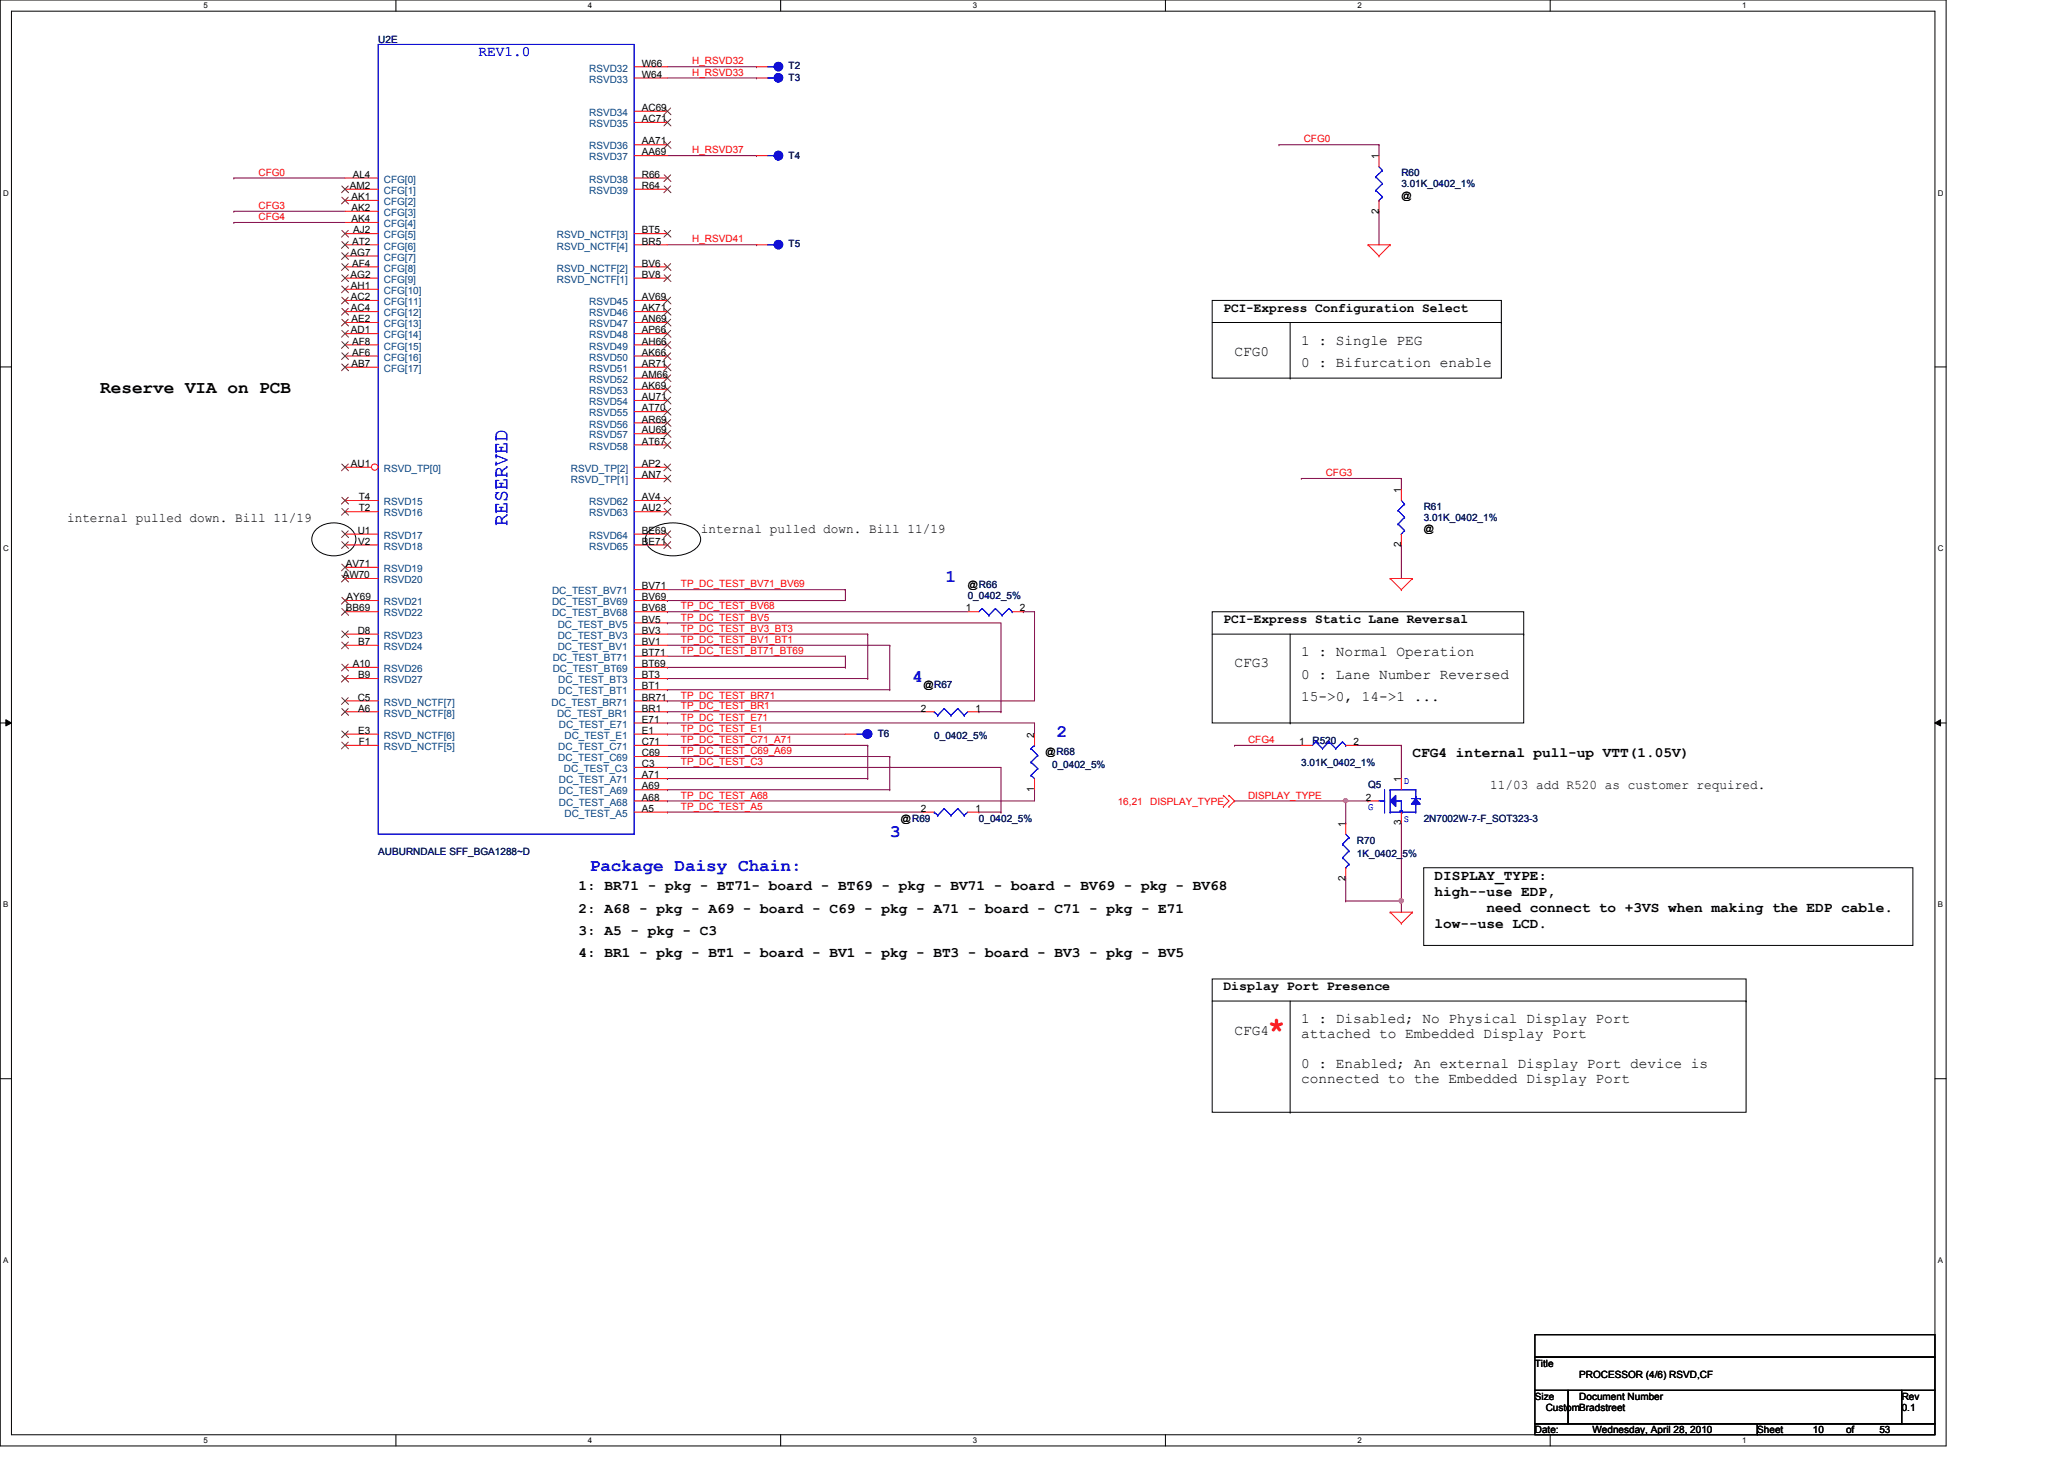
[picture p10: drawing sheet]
<svg xmlns="http://www.w3.org/2000/svg" width="297mm" height="210mm" viewBox="0 0 297 210" stroke-linecap="round" stroke-linejoin="round" font-family="sans-serif">
<path d="M0 0h280.1v208h-280.1zM1.6 1.6h276.9v204.8h-276.9z" fill="none" stroke="#000" stroke-width=".14"/>
<g fill="#fff">
<path d="M29.3 .2h.6v1.2h-.6z"/>
<path d="M29.3 206.6h.6v1.2h-.6z"/>
</g>
<path d="M57 0v1.6M57 206.4v1.6" fill="none" stroke="#000" stroke-width=".14"/>
<g fill="#fff">
<path d="M84.6 .2h.6v1.2h-.6z"/>
<path d="M84.6 206.6h.6v1.2h-.6z"/>
</g>
<path d="M112.3 0v1.6M112.3 206.4v1.6" fill="none" stroke="#000" stroke-width=".14"/>
<g fill="#fff">
<path d="M140 .2h.6v1.2h-.6z"/>
<path d="M140 206.6h.6v1.2h-.6z"/>
</g>
<path d="M167.7 0v1.6M167.7 206.4v1.6" fill="none" stroke="#000" stroke-width=".14"/>
<g fill="#fff">
<path d="M195.4 .2h.6v1.2h-.6z"/>
<path d="M195.4 206.6h.6v1.2h-.6z"/>
</g>
<path d="M223.1 0v1.6M223.1 206.4v1.6" fill="none" stroke="#000" stroke-width=".14"/>
<g fill="#fff">
<path d="M250.7 .2h.6v1.2h-.6z"/>
<path d="M250.7 206.6h.6v1.2h-.6z"/>
<path d="M.5 27.2h.7v1.2h-.7z"/>
<path d="M278.9 27.2h.8v1.2h-.8z"/>
<path d="M.5 78.4h.7v1.1h-.7z"/>
<path d="M278.9 78.4h.8v1.1h-.8z"/>
</g>
<path d="M0 52.8h1.6M278.5 52.8h1.6" fill="none" stroke="#000" stroke-width=".14"/>
<g fill="#fff">
<path d="M.5 129.6h.7v1.2h-.7z"/>
<path d="M278.9 129.6h.7v1.2h-.7z"/>
</g>
<path d="M0 104h1.6M.8 103.5l.8 .5-.8 .4zM278.5 104l.8-.5v.9zM278.5 104h1.6" fill="none" stroke="#000" stroke-width=".14"/>
<path d="M.8 103.5l.8 .5-.8 .4zM278.5 104l.8-.5v.9z" fill="#000"/>
<g fill="#fff">
<path d="M.5 180.8h.7v1.1h-.7z"/>
<path d="M278.9 180.8h.7v1.1h-.7z"/>
</g>
<path d="M0 155.2h1.6M278.5 155.2h1.6" fill="none" stroke="#000" stroke-width=".14"/>
<g fill="none" stroke="#800040" stroke-width=".14">
<path d="M96.1 9.6h12.8M96.1 11.2h12.8M108.9 9.6h.1M108.9 11.2h.1M33.7 25.6h.1M33.7 30.4h.1M33.7 32h.1M33.7 25.6h16M33.7 30.4h16M33.7 32h16M96.1 22.4h12.8M96.1 35.2h12.8"/>
<path d="M108.9 22.4h.1M108.9 35.2h.1M184.1 20.8h.1M184.1 20.8h14.4M198.5 30.4h.1M198.5 20.8h.1M198.5 20.8v1.6M198.5 30.4v4.8M187.3 68.8h.1M187.3 68.8h14.4M201.7 78.4h.1M201.7 68.8h.1"/>
<path d="M201.7 68.8v1.6M201.7 78.4v4.8M96.1 99.2h.1M96.1 89.6h.1M96.1 96h.1M96.1 97.6h.1M96.1 88h.1M96.1 86.4h.1M96.1 99.2h32M96.1 89.6h48v12.8M96.1 94.4h25.6M96.1 91.2h28.8"/>
<path d="M96.1 96h25.6M96.1 97.6h28.8M96.1 88h43.2M96.1 84.8h25.6M96.1 92.8h32M121.7 94.4h.1M121.7 96h.1M121.7 84.8h.1M121.7 84.8v1.6h-25.6M121.7 94.4v1.6M124.9 91.2h.1M124.9 97.6h.1"/>
<path d="M124.9 91.2v6.4M128.1 99.2h.1M128.1 92.8h.1M128.1 92.8v6.4M147.3 88h.1M147.3 88h1.6M148.9 88h.1M148.9 88v12.8h-52.8M96.1 110.4h.1M96.1 112h.1M96.1 102.4h.1M96.1 115.2h.1"/>
<path d="M96.1 104h.1M96.1 116.8h.1M96.1 113.6h.1M96.1 105.6h.1M96.1 100.8h.1M96.1 110.4h48v6.4M96.1 116.8h36.8M96.1 107.2h28.8M96.1 104h52.8v1.6M96.1 112h28.8M96.1 102.4h36.8M96.1 108.8h32"/>
<path d="M96.1 113.6h32M96.1 105.6h25.6M124.9 107.2h.1M124.9 112h.1M124.9 107.2v4.8M128.1 108.8h.1M128.1 113.6h.1M128.1 108.8v4.8M140.9 116.8h.1M140.9 102.4h.1M140.9 116.8h3.2M140.9 102.4h3.2"/>
<path d="M144.1 116.8h.1M144.1 102.4h.1M148.9 105.6h.1M148.9 113.6h.1M148.9 113.6v1.6h-52.8M177.7 107.2h.1M177.7 107.2h9.6M193.7 115.2h3.2M196.9 115.2h.1M201.7 129.6h.1M201.7 129.6v1.6"/>
</g>
<circle cx="193.7" cy="115.2" r=".31" fill="#f0f"/>
<circle cx="193.7" cy="115.2" r=".31" fill="none" stroke="#f0f" stroke-width=".14"/>
<path d="M193.7 118.4h.1M193.7 115.2v3.2M193.7 129.6h.1M193.7 126.4v3.2M193.7 129.6h8M201.7 129.6h.1" fill="none" stroke="#800040" stroke-width=".14"/>
<circle cx="201.6" cy="129.6" r=".32" fill="#f0f"/>
<circle cx="201.6" cy="129.6" r=".32" fill="none" stroke="#f0f" stroke-width=".14"/>
<path d="M177.7 115.2h.1M177.7 115.2h16M195.3 107.2h6.4M201.7 118.4h.1M201.7 107.2h.1M201.7 107.2v4.8M201.7 118.4v11.2" fill="none" stroke="#800040" stroke-width=".14"/>
<g fill="none" stroke="#f00" stroke-width=".14">
<path d="M196.9 35.2h.1M196.9 35.2h3.2M196.9 35.2l1.6 1.6M198.5 36.8h.1M200.1 35.2h.1M200.1 35.2l-1.6 1.6M200.1 83.2h.1M200.1 83.2h3.2M200.1 83.2l1.6 1.6M201.7 84.8h.1M203.3 83.2h.1M203.3 83.2l-1.6 1.6"/>
<path d="M132.9 102.4h1.5M139.3 102.4h1.6M148.9 105.6v1.6M148.9 112v1.6M176.1 116h.1M176.1 114.4h.1M176.1 114.4l.8 .8-.8 .8M176.9 114.4h.1M176.9 116h.1M176.9 114.4l.8 .8-.8 .8M200.1 131.2h.1M200.1 131.2h3.2"/>
<path d="M200.1 131.2l1.6 1.6M201.7 132.8h.1M203.3 131.2h.1M203.3 131.2l-1.6 1.6"/>
</g>
<g fill="none" stroke="#000" stroke-width=".14">
<path d="M174.5 43.2h41.6v11.2h-41.6zM174.5 46.4h41.6M185.7 54.4h.1M185.7 46.4v8M216.1 46.4h.1M45.6 76.1a3.8 3.8 0 0 1 5.3 .5 1.99 1.99 0 0 1-.9 2.8 3.7 3.7 0 0 1-4.8-.8 1.89 1.89 0 0 1 .4-2.5zM93.6 76.3a5.7 5.7 0 0 1 6.5 0 1.6 1.6 0 0 1 0 2.6 5.6 5.6 0 0 1-6.5 0 1.62 1.62 0 0 1 0-2.6zM174.5 88h44.8v16h-44.8zM174.5 91.2h44.8M185.7 91.2v12.8M219.3 91.2h.1M185.7 104h.1"/>
<path d="M204.9 124.8h70.4v11.2h-70.4zM174.5 140.8h76.8v19.2h-76.8zM174.5 144h76.8M185.7 144v16M251.3 144h.1M185.7 160h.1M220.9 192h57.6v3.2h-57.6zM220.9 195.2h57.6v4.8h-57.6zM220.9 200h4.8v4.9h-4.8zM220.9 204.9h32v1.5h-32zM225.7 200h48v4.9h-48zM252.9 204.9h25.6v1.5h-25.6z"/>
<path d="M273.7 200h4.8v4.9h-4.8z"/>
</g>
<g fill="none" stroke="#00f" stroke-width=".14">
<path d="M134.4 102.4h.1M134.4 102.4l.6 .5M135 102.9h.1M135.9 101.9h.1M135.9 101.9l1 1M135.9 101.9l-.9 1M136.9 102.9h.1M137.8 101.9h.1M137.8 101.9l1 1M137.8 101.9l-.9 1M138.8 102.9h.1M139.3 102.4l-.5 .5"/>
<path d="M148.4 111.5h.1M148.4 109.6h.1M148.4 107.7h.1M148.4 111.5l.5 .5M148.4 109.6l.9 1M148.4 107.7l.9 1M148.9 107.2h.1M148.9 107.2l-.5 .5M149.3 110.6h.1M149.3 108.7h.1M149.3 110.6l-.9 .9M149.3 108.7l-.9 .9"/>
</g>
<circle cx="112" cy="35.2" r=".62" fill="#00f"/>
<g fill="none" stroke="#00f" stroke-width=".14">
<path d="M110.4 35.2h1M111.4 35.2h.1"/>
<circle cx="112" cy="35.2" r=".62"/>
</g>
<circle cx="112" cy="35.2" r=".62" fill="#00f"/>
<g fill="none" stroke="#00f" stroke-width=".14">
<path d="M110.4 35.2h1M111.4 35.2h.1"/>
<circle cx="112" cy="35.2" r=".62"/>
</g>
<path d="M108.9 35.2h1.5" fill="none" stroke="#f00" stroke-width=".14"/>
<circle cx="112" cy="22.4" r=".63" fill="#00f"/>
<g fill="none" stroke="#00f" stroke-width=".14">
<path d="M110.4 22.4h1M111.4 22.4h.1"/>
<circle cx="112" cy="22.4" r=".63"/>
</g>
<circle cx="112" cy="22.4" r=".63" fill="#00f"/>
<g fill="none" stroke="#00f" stroke-width=".14">
<path d="M110.4 22.4h1M111.4 22.4h.1"/>
<circle cx="112" cy="22.4" r=".63"/>
</g>
<path d="M108.9 22.4h1.5" fill="none" stroke="#f00" stroke-width=".14"/>
<circle cx="124.8" cy="105.6" r=".63" fill="#00f"/>
<g fill="none" stroke="#00f" stroke-width=".14">
<path d="M123.3 105.6h.9M124.2 105.6h.1"/>
<circle cx="124.8" cy="105.6" r=".63"/>
</g>
<circle cx="124.8" cy="105.6" r=".63" fill="#00f"/>
<g fill="none" stroke="#00f" stroke-width=".14">
<path d="M123.3 105.6h.9M124.2 105.6h.1M193.2 121.5h.1M193.2 123.4h.1M193.2 121.5l.9 .9M193.2 123.4l.9 .9M193.7 124.8h.1M193.7 120l.4 .5M194.1 120.5h.1M194.1 122.4h.1M194.1 124.3h.1M194.1 120.5l-.9 1"/>
<path d="M194.1 122.4l-.9 1M194.1 124.3l-.4 .5"/>
<circle cx="124.8" cy="105.6" r=".63"/>
</g>
<path d="M121.7 105.6h1.6M193.7 118.4v1.6M193.7 124.8v1.6" fill="none" stroke="#f00" stroke-width=".14"/>
<circle cx="112" cy="9.6" r=".62" fill="#00f"/>
<g fill="none" stroke="#00f" stroke-width=".14">
<path d="M110.4 9.6h1M111.4 9.6h.1"/>
<circle cx="112" cy="9.6" r=".62"/>
</g>
<circle cx="112" cy="9.6" r=".62" fill="#00f"/>
<g fill="none" stroke="#00f" stroke-width=".14">
<path d="M110.4 9.6h1M111.4 9.6h.1"/>
<circle cx="112" cy="9.6" r=".62"/>
</g>
<path d="M108.9 9.6h1.5" fill="none" stroke="#f00" stroke-width=".14"/>
<circle cx="112" cy="11.2" r=".62" fill="#00f"/>
<g fill="none" stroke="#00f" stroke-width=".14">
<path d="M110.4 11.2h1M111.4 11.2h.1"/>
<circle cx="112" cy="11.2" r=".62"/>
</g>
<circle cx="112" cy="11.2" r=".62" fill="#00f"/>
<g fill="none" stroke="#00f" stroke-width=".14">
<path d="M54.4 6.4h36.9v113.6h-36.9zM110.4 11.2h1M111.4 11.2h.1M198 25.4h.1M198 27.4h.1M198 25.4l1 1M198 27.4l1 .9M198.5 28.8h.1M198.5 24l.5 .5M199 24.5h.1M199 26.4h.1M199 28.3h.1"/>
<path d="M199 24.5l-1 .9M199 26.4l-1 1M199 28.3l-.5 .5M141.3 87.5h.1M141.3 87.5l-.4 .5M141.3 87.5l1 1M142.3 88.5h.1M143.3 87.5h.1M143.3 87.5l-1 1M143.3 87.5l.9 1M144.2 88.5h.1M145.2 87.5h.1"/>
<path d="M145.2 87.5l-1 1M145.2 87.5l.5 .5M145.7 88h.1"/>
<circle cx="112" cy="11.2" r=".62"/>
</g>
<g fill="none" stroke="#f00" stroke-width=".14">
<path d="M91.3 16h4.8M91.3 17.6h4.8M108.9 11.2h1.5M49.7 25.6h4.7M49.7 27.2h4.7M49.7 28.8h4.7M49.7 30.4h4.7M49.7 32h4.7M49.7 33.6h4.7M49.7 35.2h4.7M49.7 36.8h4.7M49.7 38.4h4.7"/>
<path d="M91.3 25.6h4.8M91.3 27.2h4.8M91.3 33.6h4.8M91.3 35.2h4.8M91.3 38.4h4.8M198.5 22.4v1.6M198.5 28.8v1.6M49.7 40h4.7M49.7 41.6h4.7M49.7 43.2h4.7M49.7 44.8h4.7M49.7 46.4h4.7"/>
<path d="M49.7 48h4.7M49.7 49.6h4.7M49.7 51.2h4.7M49.7 52.8h4.7M91.3 40h4.8M139.3 88h1.6M145.7 88h1.6"/>
</g>
<g fill="none" stroke="#804000" stroke-width=".14">
<path d="M95.6 15.5l1 1M95.6 17.1l1 1M96.5 15.5l-1 1M96.5 17.1l-1 1M49.2 26.8l1 .9M49.2 28.4l1 .9M49.2 33.1l1 1M49.2 34.8l1 .9M49.2 36.4l1 .9M49.2 37.9l1 1M49.2 39.5l1 1M50.1 26.8l-1 .9"/>
<path d="M50.1 28.4l-1 .9M50.1 33.1l-1 1M50.1 34.8l-1 .9M50.1 36.4l-1 .9M50.1 37.9l-1 1M50.1 39.5l-1 1M95.6 25.1l1 1M95.6 37.9l1 1M95.6 26.8l1 .9M95.6 33.1l1 1M95.6 39.5l1 1M96.5 25.1l-1 1"/>
<path d="M96.5 37.9l-1 1M96.5 26.8l-1 .9M96.5 33.1l-1 1M96.5 39.5l-1 1M49.2 41.1l1 1M49.2 42.8l1 .9M49.2 44.4l1 .9M49.2 45.9l1 1M49.2 47.5l1 1M49.2 49.1l1 1M49.2 50.8l1 .9M49.2 52.4l1 .9"/>
<path d="M50.1 41.1l-1 1M50.1 42.8l-1 .9M50.1 44.4l-1 .9M50.1 45.9l-1 1M50.1 47.5l-1 1M50.1 49.1l-1 1M50.1 50.8l-1 .9M50.1 52.4l-1 .9"/>
</g>
<circle cx="53.9" cy="67.2" r=".46" fill="#fff"/>
<g fill="none" stroke="#f00" stroke-width=".14">
<path d="M91.3 9.6h4.8M91.3 11.2h4.8M91.3 20.8h4.8M91.3 22.4h4.8M91.3 43.2h4.8M91.3 44.8h4.8M91.3 46.4h4.8M91.3 48h4.8M91.3 49.6h4.8M91.3 51.2h4.8M91.3 52.8h4.8M91.3 54.4h4.8"/>
<path d="M91.3 56h4.8M91.3 57.6h4.8M91.3 59.2h4.8M49.7 67.2h3.8M49.7 72h4.7M49.7 73.6h4.7M49.7 76.8h4.7M49.7 78.4h4.7M91.3 67.2h4.8M91.3 60.8h4.8M91.3 62.4h4.8M91.3 64h4.8"/>
<path d="M91.3 72h4.8M91.3 73.6h4.8M91.3 76.8h4.8M91.3 78.4h4.8M91.3 68.8h4.8M49.7 97.6h4.7M49.7 96h4.7M49.7 83.2h4.7M49.7 81.6h4.7M49.7 88h4.7M49.7 86.4h4.7M49.7 91.2h4.7"/>
<path d="M49.7 92.8h4.7M91.3 97.6h4.8M91.3 96h4.8M91.3 88h4.8M91.3 86.4h4.8M91.3 91.2h4.8M91.3 92.8h4.8M91.3 99.2h4.8M91.3 89.6h4.8M91.3 94.4h4.8M91.3 84.8h4.8M49.7 105.6h4.7"/>
<path d="M49.7 107.2h4.7M49.7 100.8h4.7M49.7 102.4h4.7M91.3 105.6h4.8M91.3 107.2h4.8M91.3 100.8h4.8M91.3 102.4h4.8M91.3 104h4.8M91.3 108.8h4.8M91.3 110.4h4.8M91.3 112h4.8M91.3 113.6h4.8"/>
<path d="M91.3 115.2h4.8M91.3 116.8h4.8M187.3 107.2h1.6M193.7 107.2h1.6"/>
<circle cx="53.9" cy="67.2" r=".46"/>
</g>
<g fill="none" stroke="#804000" stroke-width=".14">
<path d="M95.6 20.4l1 .9M96.5 20.4l-1 .9M95.6 42.8l1 .9M95.6 44.4l1 .9M95.6 45.9l1 1M95.6 47.5l1 1M95.6 49.1l1 1M95.6 50.8l1 .9M95.6 52.4l1 .9M95.6 53.9l1 1M95.6 55.5l1 1M95.6 57.1l1 1"/>
<path d="M95.6 58.8l1 .9M96.5 42.8l-1 .9M96.5 44.4l-1 .9M96.5 45.9l-1 1M96.5 47.5l-1 1M96.5 49.1l-1 1M96.5 50.8l-1 .9M96.5 52.4l-1 .9M96.5 53.9l-1 1M96.5 55.5l-1 1M96.5 57.1l-1 1M96.5 58.8l-1 .9"/>
<path d="M49.2 66.8l1 .9M49.2 73.2l1 .9M49.2 71.5l1 1M49.2 76.4l1 .9M49.2 77.9l1 1M50.1 66.8l-1 .9M50.1 73.2l-1 .9M50.1 71.5l-1 1M50.1 76.4l-1 .9M50.1 77.9l-1 1M95.6 60.4l1 .9M95.6 61.9l1 1"/>
<path d="M95.6 63.5l1 1M95.6 71.5l1 1M95.6 73.2l1 .9M95.6 68.4l1 .9M95.6 66.8l1 .9M95.6 76.4l1 .9M95.6 77.9l1 1M96.5 60.4l-1 .9M96.5 61.9l-1 1M96.5 63.5l-1 1M96.5 71.5l-1 1M96.5 73.2l-1 .9"/>
<path d="M96.5 68.4l-1 .9M96.5 66.8l-1 .9M96.5 76.4l-1 .9M96.5 77.9l-1 1M49.2 97.2l1 .9M49.2 95.5l1 1M49.2 82.8l1 .9M49.2 81.2l1 .9M49.2 87.5l1 1M49.2 85.9l1 1M49.2 90.8l1 .9M49.2 92.4l1 .9"/>
<path d="M50.1 90.8l-1 .9M50.1 92.4l-1 .9M50.1 95.5l-1 1M50.1 97.2l-1 .9M50.1 82.8l-1 .9M50.1 81.2l-1 .9M50.1 87.5l-1 1M50.1 85.9l-1 1M49.2 105.2l1 .9M49.2 106.8l1 .9M49.2 100.4l1 .9M49.2 101.9l1 1"/>
<path d="M50.1 106.8l-1 .9M50.1 105.2l-1 .9M50.1 100.4l-1 .9M50.1 101.9l-1 1"/>
</g>
<path d="M189.4 106.7h.1M189.4 106.7l-.5 .5M189.4 106.7l.9 1M190.3 107.7h.1M191.3 106.7h.1M191.3 106.7l-1 1M191.3 106.7l.9 1M192.2 107.7h.1M193.2 106.7h.1M193.2 106.7l-1 1M193.2 106.7l.5 .5M193.7 107.2h.1" fill="none" stroke="#00f" stroke-width=".14"/>
<path d="M200.1 115.2l.8-.8v1.6z" fill="#00f"/>
<path d="M200.1 115.2l.8-.8v1.6z" fill="none" stroke="#00f" stroke-width=".14"/>
<path d="M203.7 114.9l.7 .8h-1.3z" fill="#00f"/>
<g fill="none" stroke="#00f" stroke-width=".14">
<path d="M198.5 115.2h.8M199.3 115.2h.1M199.3 116.8h.1M199.3 113.6v3.2M200.1 113.6h.1M200.1 116.8h.1M200.1 113.6h3.6M200.1 113.6v3.2M200.1 116.8h3.6M200.9 115.2h.1M200.9 115.2h.8M201.5 116.7h.1"/>
<path d="M201.5 116.7v.1M201.5 116.7h.3M201.7 116.8h.1M201.7 115.2h.1M201.7 115.2v1.6M201.8 116.7h.1M201.8 116.8h.1M201.8 116.7v.1M203.1 114.9h1.3M203.7 114.9l.7 .8h-1.3zM203.7 113.6h.1M203.7 114.6h.1"/>
<path d="M203.7 116.8h.1M203.7 115.7h.1M203.7 113.6v1.3M203.7 115.7v1.1M204.4 114.9h.1"/>
</g>
<path d="M200.1 115.2l.8-.8v1.6z" fill="#00f"/>
<path d="M200.1 115.2l.8-.8v1.6z" fill="none" stroke="#00f" stroke-width=".14"/>
<path d="M203.7 114.9l.7 .8h-1.3z" fill="#00f"/>
<g fill="none" stroke="#00f" stroke-width=".14">
<path d="M201.2 73.4h.1M201.2 75.4h.1M201.2 73.4l.9 1M201.2 75.4l.9 .9M201.7 76.8h.1M201.7 72l.4 .5M202.1 72.5h.1M202.1 74.4h.1M202.1 76.3h.1M202.1 72.5l-.9 .9M202.1 74.4l-.9 1M202.1 76.3l-.4 .5"/>
<path d="M134.4 116.8h.1M134.4 116.8l.6 .5M135 117.3h.1M135.9 116.3h.1M135.9 116.3l1 1M135.9 116.3l-.9 1M136.9 117.3h.1M137.8 116.3h.1M137.8 116.3l1 1M137.8 116.3l-.9 1M138.8 117.3h.1M139.3 116.8l-.5 .5"/>
<path d="M198.5 115.2h.8M199.3 115.2h.1M199.3 116.8h.1M199.3 113.6v3.2M200.1 113.6h.1M200.1 116.8h.1M200.1 113.6h3.6M200.1 113.6v3.2M200.1 116.8h3.6M200.9 115.2h.1M200.9 115.2h.8M201.5 116.7h.1"/>
<path d="M201.5 116.7v.1M201.5 116.7h.3M201.7 116.8h.1M201.7 115.2h.1M201.7 115.2v1.6M201.8 116.7h.1M201.8 116.8h.1M201.8 116.7v.1M203.1 114.9h1.3M203.7 114.9l.7 .8h-1.3zM203.7 113.6h.1M203.7 114.6h.1"/>
<path d="M203.7 116.8h.1M203.7 115.7h.1M203.7 113.6v1.3M203.7 115.7v1.1M204.4 114.9h.1"/>
</g>
<path d="M201.7 70.4v1.6M201.7 76.8v1.6M132.9 116.8h1.5M139.3 116.8h1.6M196.9 115.2h1.6M201.7 112v1.6M201.7 116.8v1.6" fill="none" stroke="#f00" stroke-width=".14"/>
<circle cx="193.7" cy="115.2" r=".31" fill="#f0f"/>
<circle cx="193.7" cy="115.2" r=".31" fill="none" stroke="#f0f" stroke-width=".14"/>
<circle cx="201.6" cy="129.6" r=".32" fill="#f0f"/>
<circle cx="201.6" cy="129.6" r=".32" fill="none" stroke="#f0f" stroke-width=".14"/>
<text font-size="4.3" fill="#f00" x="182.5" y="149.2">*</text>
<text font-size="3" fill="#00f" x="73" y="75.7" transform="rotate(-90 73 75.7)">RESERVED</text>
<text font-size="2.5" x="14.4" y="56.5">Reserve VIA on PCB</text>
<g font-size="2.5" fill="#00f">
<text x="136.1" y="83.7">1</text>
<text x="131.3" y="98.1">4</text>
<text x="152.1" y="106.1">2</text>
<text x="84.9" y="125.3">Package Daisy Chain:</text>
<text x="128.1" y="120.5">3</text>
</g>
<text font-size="2.1" fill="#00f" x="68.9" y="8">REV1.0</text>
<g font-size="2.1">
<text x="177.7" y="51.2">CFG0</text>
<text x="187.3" y="49.6">1 : Single PEG</text>
<text x="187.3" y="52.8">0 : Bifurcation enable</text>
<text x="187.3" y="94.4">1 : Normal Operation</text>
<text x="177.7" y="96">CFG3</text>
<text x="187.3" y="97.6">0 : Lane Number Reversed</text>
<text x="187.3" y="100.8">15-&gt;0, 14-&gt;1 ...</text>
<text x="203.3" y="108.9">CFG4 internal pull-up VTT(1.05V)</text>
<text x="83.3" y="128.1">1: BR71 - pkg - BT71- board - BT69 - pkg - BV71 - board - BV69 - pkg - BV68</text>
<text x="83.3" y="131.3">2: A68 - pkg - A69 - board - C69 - pkg - A71 - board - C71 - pkg - E71</text>
<text x="206.5" y="126.5">DISPLAY_TYPE:</text>
<text x="206.5" y="128.9">high--use EDP,</text>
<text x="213.9" y="131.2">need connect to +3VS when making the EDP cable.</text>
<text x="83.3" y="134.5">3: A5 - pkg - C3</text>
<text x="83.3" y="137.7">4: BR1 - pkg - BT1 - board - BV1 - pkg - BT3 - board - BV3 - pkg - BV5</text>
<text x="206.5" y="133.5">low--use LCD.</text>
<text x="177.7" y="148.8">CFG4</text>
<text x="187.3" y="147.2">1 : Disabled; No Physical Display Port</text>
<text x="187.3" y="149.4">attached to Embedded Display Port</text>
<text x="187.3" y="153.6">0 : Enabled; An external Display Port device is</text>
<text x="187.3" y="155.8">connected to the Embedded Display Port</text>
</g>
<g font-size="1.9">
<text x="176.1" y="44.8">PCI-Express Configuration Select</text>
<text x="9.6" y="75.1">internal pulled down. Bill 11/19</text>
<text x="100.9" y="76.7">internal pulled down. Bill 11/19</text>
<text x="176.1" y="89.6">PCI-Express Static Lane Reversal</text>
<text x="214.5" y="113.5">11/03 add R520 as customer required.</text>
<text x="176.1" y="142.5">Display Port Presence</text>
</g>
<g font-size="1.4" fill="#000080">
<text x="54.4" y="6.2">U2E</text>
<text x="113.5" y="10">T2</text>
<text x="113.5" y="11.6">T3</text>
<text x="113.5" y="22.8">T4</text>
<text x="201.7" y="25.4">R60</text>
<text x="201.7" y="27">3.01K_0402_1%</text>
<text x="113.5" y="35.6">T5</text>
<text x="204.9" y="73.4">R61</text>
<text x="204.9" y="75">3.01K_0402_1%</text>
<text x="139.3" y="86.2">0_0402_5%</text>
<text x="126.3" y="106">T6</text>
<text x="134.4" y="106.3">0_0402_5%</text>
<text x="188.9" y="107">R520</text>
<text x="151.4" y="110.5">0_0402_5%</text>
<text x="187.3" y="110.2">3.01K_0402_1%</text>
<text x="196.9" y="113.4">Q5</text>
<text x="140.9" y="118.2">0_0402_5%</text>
<text x="204.9" y="118.2">2N7002W-7-F_SOT323-3</text>
<text x="54.4" y="123">AUBURNDALE SFF_BGA1288~D</text>
<text x="195.3" y="121.4">R70</text>
<text x="195.3" y="123.3">1K_0402_5%</text>
</g>
<g font-size="1.4" fill="#004080">
<text x="84.8" y="10.3">RSVD32</text>
<text x="84.8" y="11.9">RSVD33</text>
<text x="84.8" y="16.7">RSVD34</text>
<text x="84.8" y="18.3">RSVD35</text>
<text x="84.8" y="21.5">RSVD36</text>
<text x="84.8" y="23.1">RSVD37</text>
<text x="55.2" y="26.3">CFG[0]</text>
<text x="55.2" y="27.9">CFG[1]</text>
<text x="55.2" y="29.5">CFG[2]</text>
<text x="84.8" y="26.3">RSVD38</text>
<text x="84.8" y="27.9">RSVD39</text>
<text x="55.2" y="31.1">CFG[3]</text>
<text x="55.2" y="32.7">CFG[4]</text>
<text x="55.2" y="34.3">CFG[5]</text>
<text x="55.2" y="35.9">CFG[6]</text>
<text x="80.1" y="34.3">RSVD_NCTF[3]</text>
<text x="80.1" y="35.9">RSVD_NCTF[4]</text>
<text x="55.2" y="37.5">CFG[7]</text>
<text x="55.2" y="39.1">CFG[8]</text>
<text x="55.2" y="40.7">CFG[9]</text>
<text x="80.1" y="39.1">RSVD_NCTF[2]</text>
<text x="80.1" y="40.7">RSVD_NCTF[1]</text>
<text x="55.2" y="42.3">CFG[10]</text>
<text x="55.2" y="43.9">CFG[11]</text>
<text x="55.2" y="45.5">CFG[12]</text>
<text x="55.2" y="47.1">CFG[13]</text>
<text x="84.8" y="43.9">RSVD45</text>
<text x="84.8" y="45.5">RSVD46</text>
<text x="84.8" y="47.1">RSVD47</text>
<text x="55.2" y="48.7">CFG[14]</text>
<text x="55.2" y="50.3">CFG[15]</text>
<text x="55.2" y="51.9">CFG[16]</text>
<text x="55.2" y="53.5">CFG[17]</text>
<text x="84.8" y="48.7">RSVD48</text>
<text x="84.8" y="50.3">RSVD49</text>
<text x="84.8" y="51.9">RSVD50</text>
<text x="84.8" y="53.5">RSVD51</text>
<text x="84.8" y="55.1">RSVD52</text>
<text x="84.8" y="56.7">RSVD53</text>
<text x="84.8" y="58.3">RSVD54</text>
<text x="84.8" y="59.9">RSVD55</text>
<text x="84.8" y="61.5">RSVD56</text>
<text x="84.8" y="63.1">RSVD57</text>
<text x="84.8" y="64.7">RSVD58</text>
<text x="55.2" y="67.9">RSVD_TP[0]</text>
<text x="82.2" y="69.5">RSVD_TP[1]</text>
<text x="82.2" y="67.9">RSVD_TP[2]</text>
<text x="55.2" y="74.3">RSVD16</text>
<text x="55.2" y="72.7">RSVD15</text>
<text x="55.2" y="77.5">RSVD17</text>
<text x="84.8" y="72.7">RSVD62</text>
<text x="84.8" y="74.3">RSVD63</text>
<text x="84.8" y="77.5">RSVD64</text>
<text x="55.2" y="79.1">RSVD18</text>
<text x="55.2" y="83.9">RSVD20</text>
<text x="55.2" y="82.3">RSVD19</text>
<text x="84.8" y="79.1">RSVD65</text>
<text x="55.2" y="88.7">RSVD22</text>
<text x="55.2" y="87.1">RSVD21</text>
<text x="79.5" y="85.5">DC_TEST_BV71</text>
<text x="79.5" y="87.1">DC_TEST_BV69</text>
<text x="79.5" y="88.7">DC_TEST_BV68</text>
<text x="55.2" y="91.9">RSVD23</text>
<text x="55.2" y="93.5">RSVD24</text>
<text x="79.5" y="95.1">DC_TEST_BT71</text>
<text x="80.3" y="90.3">DC_TEST_BV5</text>
<text x="80.3" y="91.9">DC_TEST_BV3</text>
<text x="80.3" y="93.5">DC_TEST_BV1</text>
<text x="55.2" y="101.5">RSVD_NCTF[7]</text>
<text x="55.2" y="98.3">RSVD27</text>
<text x="55.2" y="96.7">RSVD26</text>
<text x="79.4" y="101.5">DC_TEST_BR71</text>
<text x="79.5" y="96.7">DC_TEST_BT69</text>
<text x="80.3" y="98.3">DC_TEST_BT3</text>
<text x="80.3" y="99.9">DC_TEST_BT1</text>
<text x="55.2" y="106.3">RSVD_NCTF[6]</text>
<text x="55.2" y="107.9">RSVD_NCTF[5]</text>
<text x="55.2" y="103.1">RSVD_NCTF[8]</text>
<text x="80.2" y="103.1">DC_TEST_BR1</text>
<text x="80.3" y="107.9">DC_TEST_C71</text>
<text x="80.4" y="104.7">DC_TEST_E71</text>
<text x="81.2" y="106.3">DC_TEST_E1</text>
<text x="80.3" y="109.5">DC_TEST_C69</text>
<text x="80.4" y="112.7">DC_TEST_A71</text>
<text x="81.1" y="111.1">DC_TEST_C3</text>
<text x="80.4" y="114.3">DC_TEST_A69</text>
<text x="80.4" y="115.9">DC_TEST_A68</text>
<text x="81.2" y="117.5">DC_TEST_A5</text>
</g>
<g font-size="1.4">
<text x="92.4" y="9.6">W66</text>
<text x="92.4" y="11.2">W64</text>
<text x="92.4" y="16">AC69</text>
<text x="92.4" y="17.6">AC71</text>
<text x="92.4" y="20.8">AA71</text>
<text x="92.4" y="22.4">AA69</text>
<text x="198.4" y="22.9" transform="rotate(-90 198.4 22.9)">1</text>
<text x="50.3" y="27.2">AM2</text>
<text x="50.6" y="28.8">AK1</text>
<text x="50.8" y="25.6">AL4</text>
<text x="92.4" y="25.6">R66</text>
<text x="92.4" y="27.2">R64</text>
<text x="201.7" y="28.6">@</text>
<text x="50.6" y="30.4">AK2</text>
<text x="50.6" y="32">AK4</text>
<text x="50.7" y="35.2">AT2</text>
<text x="50.8" y="33.6">AJ2</text>
<text x="92.4" y="33.6">BT5</text>
<text x="92.4" y="35.2">BR5</text>
<text x="198.4" y="30.7" transform="rotate(-90 198.4 30.7)">2</text>
<text x="50.5" y="36.8">AG7</text>
<text x="50.5" y="40">AG2</text>
<text x="50.5" y="41.6">AH1</text>
<text x="50.7" y="38.4">AF4</text>
<text x="92.4" y="38.4">BV6</text>
<text x="92.4" y="40">BV8</text>
<text x="50.5" y="43.2">AC2</text>
<text x="50.5" y="44.8">AC4</text>
<text x="50.5" y="48">AD1</text>
<text x="50.6" y="46.4">AE2</text>
<text x="92.4" y="43.2">AV69</text>
<text x="92.4" y="44.8">AK71</text>
<text x="92.4" y="46.4">AN69</text>
<text x="92.4" y="48">AP66</text>
<text x="50.6" y="52.8">AB7</text>
<text x="50.7" y="49.6">AF8</text>
<text x="50.7" y="51.2">AF6</text>
<text x="92.4" y="49.6">AH66</text>
<text x="92.4" y="51.2">AK66</text>
<text x="92.4" y="52.8">AR71</text>
<text x="92.4" y="54.4">AM66</text>
<text x="92.4" y="56">AK69</text>
<text x="92.4" y="57.6">AU71</text>
<text x="92.4" y="59.2">AT70</text>
<text x="92.4" y="60.8">AR69</text>
<text x="92.4" y="62.4">AU69</text>
<text x="92.4" y="64">AT67</text>
<text x="50.5" y="67.2">AU1</text>
<text x="51.6" y="72">T4</text>
<text x="92.4" y="72">AV4</text>
<text x="92.4" y="68.8">AN7</text>
<text x="92.4" y="67.2">AP2</text>
<text x="201.6" y="70.9" transform="rotate(-90 201.6 70.9)">1</text>
<text x="51.5" y="76.8">U1</text>
<text x="51.6" y="73.6">T2</text>
<text x="92.4" y="73.6">AU2</text>
<text x="92.4" y="76.8">BE69</text>
<text x="204.9" y="76.6">@</text>
<text x="49.3" y="83.2">AW70</text>
<text x="49.8" y="81.6">AV71</text>
<text x="51.6" y="78.4">V2</text>
<text x="92.4" y="78.4">BE71</text>
<text x="201.6" y="78.7" transform="rotate(-90 201.6 78.7)">2</text>
<text x="49.8" y="88">BB69</text>
<text x="49.9" y="86.4">AY69</text>
<text x="92.4" y="89.6">BV5</text>
<text x="92.4" y="84.8">BV71</text>
<text x="92.4" y="86.4">BV69</text>
<text x="92.4" y="88">BV68</text>
<text x="139" y="88">1</text>
<text x="139.3" y="84.6">@R66</text>
<text x="146.8" y="88">2</text>
<text x="50.8" y="96">A10</text>
<text x="51.5" y="91.2">D8</text>
<text x="51.6" y="92.8">B7</text>
<text x="92.4" y="96">BT69</text>
<text x="92.4" y="91.2">BV3</text>
<text x="92.4" y="92.8">BV1</text>
<text x="92.4" y="94.4">BT71</text>
<text x="51.5" y="100.8">C5</text>
<text x="51.6" y="97.6">B9</text>
<text x="92.4" y="97.6">BT3</text>
<text x="92.4" y="99.2">BT1</text>
<text x="92.4" y="100.8">BR71</text>
<text x="132.9" y="99">@R67</text>
<text x="51.6" y="105.6">E3</text>
<text x="51.6" y="102.4">A6</text>
<text x="51.6" y="107.2">F1</text>
<text x="92.4" y="102.4">BR1</text>
<text x="92.4" y="104">E71</text>
<text x="92.4" y="105.6">E1</text>
<text x="92.4" y="107.2">C71</text>
<text x="132.5" y="102.4">2</text>
<text x="140.4" y="102.4">1</text>
<text x="148.8" y="106.1" transform="rotate(-90 148.8 106.1)">2</text>
<text x="187" y="107.2">1</text>
<text x="194.8" y="107.2">2</text>
<text x="92.4" y="108.8">C69</text>
<text x="92.4" y="110.4">C3</text>
<text x="92.4" y="112">A71</text>
<text x="92.4" y="113.6">A69</text>
<text x="148.8" y="113.9" transform="rotate(-90 148.8 113.9)">1</text>
<text x="150.4" y="108.6">@R68</text>
<text x="201.6" y="112.5" transform="rotate(-90 201.6 112.5)">1</text>
<text x="92.4" y="115.2">A68</text>
<text x="92.4" y="116.8">A5</text>
<text x="129.7" y="118.2">@R69</text>
<text x="132.5" y="116.8">2</text>
<text x="140.4" y="116.8">1</text>
<text x="193.6" y="118.9" transform="rotate(-90 193.6 118.9)">1</text>
<text x="196.6" y="115.2">2</text>
<text x="201.6" y="118.7" transform="rotate(-90 201.6 118.7)">3</text>
<text x="193.6" y="126.7" transform="rotate(-90 193.6 126.7)">2</text>
<text x="220.9" y="196.6">Title</text>
<text x="220.9" y="201.4">Size</text>
<text x="222.5" y="203">CustomBradstreet</text>
<text x="227.3" y="201.4">Document Number</text>
<text x="227.3" y="198.2">PROCESSOR (4/6) RSVD,CF</text>
<text x="273.7" y="203">0.1</text>
<text x="273.7" y="201.4">Rev</text>
<text x="220.9" y="206.2">Date:</text>
<text x="229.2" y="206.2">Wednesday, April 28, 2010</text>
<text x="252.9" y="206.2">Sheet</text>
<text x="260.9" y="206.2">10</text>
<text x="265.7" y="206.2">of</text>
<text x="270.5" y="206.2">53</text>
</g>
<g font-size="1.4" fill="#f00">
<text x="99.6" y="9.3">H_RSVD32</text>
<text x="99.6" y="10.9">H_RSVD33</text>
<text x="99.6" y="22.1">H_RSVD37</text>
<text x="187.6" y="20.5">CFG0</text>
<text x="37.2" y="25.3">CFG0</text>
<text x="37.2" y="30.1">CFG3</text>
<text x="37.2" y="31.7">CFG4</text>
<text x="99.6" y="34.9">H_RSVD41</text>
<text x="190.8" y="68.5">CFG3</text>
<text x="98" y="89.3">TP_DC_TEST_BV5</text>
<text x="98" y="87.7">TP_DC_TEST_BV68</text>
<text x="98" y="84.5">TP_DC_TEST_BV71_BV69</text>
<text x="98" y="94.1">TP_DC_TEST_BT71_BT69</text>
<text x="98" y="90.9">TP_DC_TEST_BV3_BT3</text>
<text x="98" y="92.5">TP_DC_TEST_BV1_BT1</text>
<text x="98" y="100.5">TP_DC_TEST_BR71</text>
<text x="98" y="106.9">TP_DC_TEST_C71_A71</text>
<text x="98" y="102.1">TP_DC_TEST_BR1</text>
<text x="98" y="103.7">TP_DC_TEST_E71</text>
<text x="98" y="105.3">TP_DC_TEST_E1</text>
<text x="179.6" y="106.9">CFG4</text>
<text x="98" y="110.1">TP_DC_TEST_C3</text>
<text x="98" y="108.5">TP_DC_TEST_C69_A69</text>
<text x="98" y="114.9">TP_DC_TEST_A68</text>
<text x="98" y="116.5">TP_DC_TEST_A5</text>
<text x="160.9" y="115.8">16,21</text>
<text x="165.5" y="115.8">DISPLAY_TYPE</text>
<text x="179.6" y="114.9">DISPLAY_TYPE</text>
</g>
<g font-size="1.4" fill="#00f">
<text x="202" y="112.7">D</text>
<text x="196.9" y="116.6">G</text>
<text x="202" y="118.3">S</text>
</g>
<g font-size="1.1">
<text x="29.3" y="1.1">5</text>
<text x="84.6" y="1.1">4</text>
<text x="140" y="1.1">3</text>
<text x="195.4" y="1.1">2</text>
<text x="250.7" y="1.1">1</text>
<text x=".5" y="28.2">D</text>
<text x="278.9" y="28.2">D</text>
<text x=".5" y="79.3">C</text>
<text x="278.9" y="79.3">C</text>
<text x=".5" y="130.6">B</text>
<text x="278.9" y="130.6">B</text>
<text x=".5" y="181.7">A</text>
<text x="278.9" y="181.7">A</text>
<text x="29.3" y="207.6">5</text>
<text x="84.6" y="207.6">4</text>
<text x="140" y="207.6">3</text>
<text x="195.4" y="207.6">2</text>
<text x="250.7" y="207.6">1</text>
</g>
</svg>
